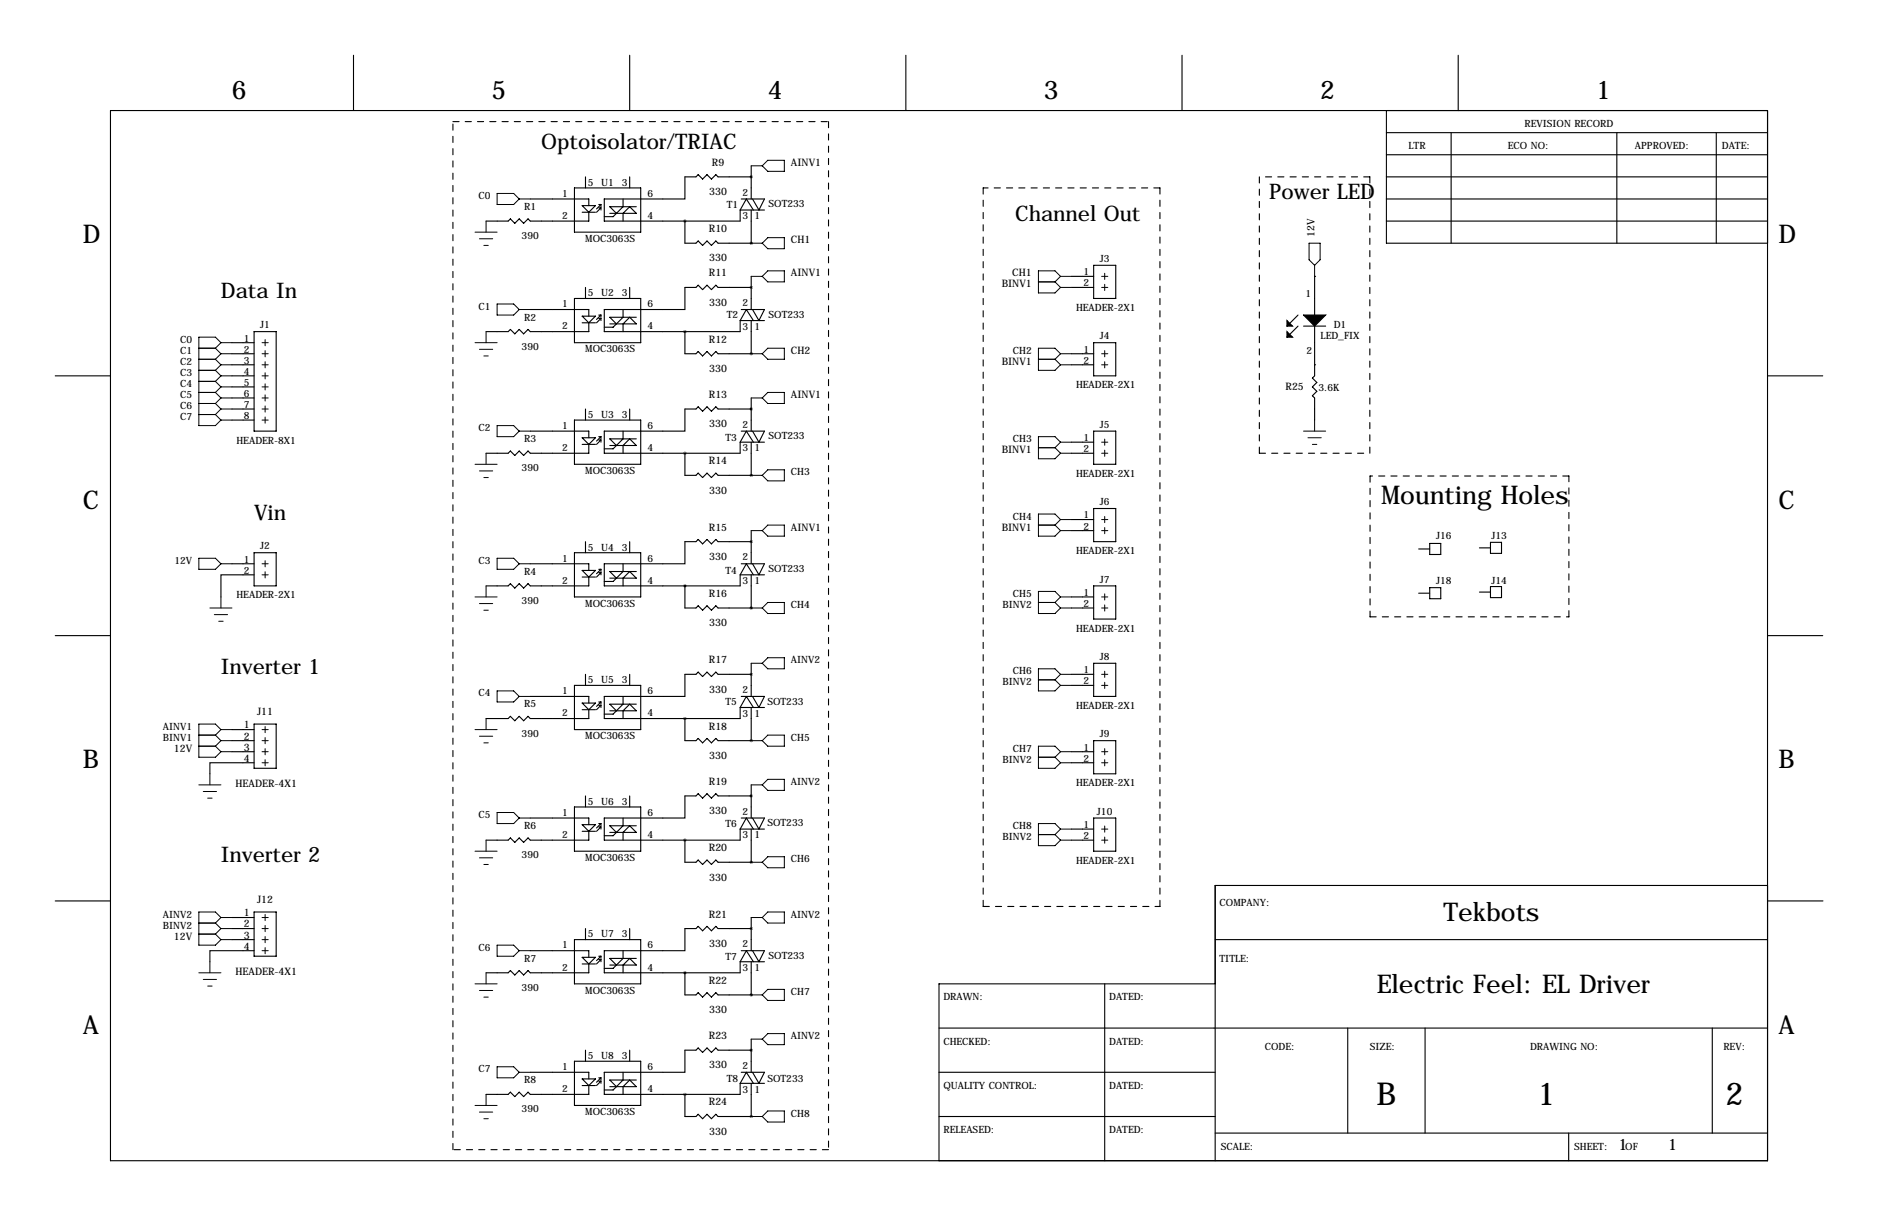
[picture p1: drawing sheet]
<svg xmlns="http://www.w3.org/2000/svg" width="432mm" height="279mm" viewBox="0 0 432 279" stroke-linecap="round" stroke-linejoin="round" font-family="sans-serif">
<g fill="none" stroke="#000" stroke-width=".25">
<path d="M81.3 12.7v12.7M144.8 12.7v12.7M208.3 12.7v12.7M271.8 12.7v12.7M335.3 12.7v12.7M25.4 25.4h381v241.3h-381zM172.7 38.1v7.6M318.8 30.5h87.6M318.8 35.6h87.6M318.8 25.4v30.5h87.6M333.7 30.5v25.4M371.8 30.5v25.4"/>
<path d="M394.6 30.5v25.4M121.9 45.7h13.5v1.5M132.1 43.2h15.2v10.1h-15.2zM133.9 47.2h3l-1.5 1.6zM133.9 48.8h3M134.6 40.6v2.6M135.4 48.8v2h-13.5l-.5-.5-1 1-1-1-1 1-1.1-1-.5 .5h-5M137.7 47h.5M137.7 47.8h.5M138.2 47l-1 1M138.2 47v.5M138.2 47.8v.5"/>
<path d="M138.2 47.8l-1 1M140.2 49h6.1l-1.5-1.5-1.5 1.5v1.8M143.3 45.7v1.8l-2.3 2.3h-2.1M144.8 40.6v2.6M146.3 47.5h-6.1l1.5 1.5M157.5 50.8v5.1h2.5l.5-.5 1 1 1.1-1 1 1 1-1 .5 .5h7.6M170.2 48.3h5.6M170.2 48.3l1.4-2.6 1.6 2.6M170.4 45.7h5.4l-1.3 2.6-1.5-2.6M172.7 40.6h-7.6l-.5-.5-1 1-1-1-1.1 1-1-1-.5 .5h-2.5v5.1h-18.6v5.1h31.3v-2.5M172.7 55.9h.1M172.7 48.3v7.6"/>
<path d="M318.8 45.7h87.6M318.8 50.8h87.6M318.8 40.6h87.6M53.3 78.7h5.1M58.4 76.2h5.1v22.9h-5.1zM121.9 71.1h13.5v1.5M132.1 68.6h15.2v10.1h-15.2zM133.9 72.6h3l-1.5 1.6zM133.9 74.2h3M134.6 66v2.6M135.4 74.2v2h-13.5l-.5-.5-1 1-1-1-1 1-1.1-1-.5 .5h-5M137.7 72.4h.5"/>
<path d="M137.7 73.2h.5M138.2 72.4v.5M138.2 73.2v.5M138.2 72.4l-1 1M138.2 73.2l-1 1M140.2 74.4h6.1l-1.5-1.5-1.5 1.5v1.8M143.3 71.1v1.8l-2.3 2.3h-2.1M144.8 66v2.6M146.3 72.9h-6.1l1.5 1.5M157.5 76.2v5.1h2.5l.5-.5 1 1 1.1-1 1 1 1-1 .5 .5h7.6M170.2 73.7h5.6M170.2 73.7l1.4-2.6 1.6 2.6"/>
<path d="M170.4 71.1h5.4l-1.3 2.6-1.5-2.6M172.7 66h-7.6l-.5-.5-1 1-1-1-1.1 1-1-1-.5 .5h-2.5v5.1h-18.6v5.1h31.3v-2.5M172.7 63.5v7.6M172.7 73.7v7.6M246.4 63.5h5.1M246.4 66h5.1M251.5 78.7h5v7.7h-5zM251.5 61h5v7.6h-5zM298.4 72.4l-2.5 2.5M298.4 74.9l-2.5 2.6M299.7 74.9h5.1M302.3 63.5h.1"/>
<path d="M302.3 63.5v8.9M302.3 74.9v11.5l-.5 .5 1 1-1 1 1 1-1 1 .5 .5v5.1M12.7 86.4h12.7M53.3 86.4h5.1M53.3 81.3h5.1M53.3 83.8h5.1M53.3 88.9h5.1M53.3 91.4h5.1M53.3 94h5.1M53.3 96.5h5.1M121.9 99.1h13.5v1.5M132.1 96.5h15.2v10.2h-15.2z"/>
<path d="M134.6 94v2.5M143.3 99.1v1.7l-2.3 2.3h-2.1M144.8 94v2.5M170.4 99.1h5.4l-1.3 2.5-1.5-2.5M172.7 81.3h.1M172.7 94h-7.6l-.5-.5-1 1-1-1-1.1 1-1-1-.5 .5h-2.5v5.1h-18.6v5h31.3v-2.5M172.7 91.4v7.7M246.4 81.3h5.1M246.4 83.8h5.1M251.5 99.1h5v7.6h-5zM302.3 83.8h.1M406.4 86.4h12.7"/>
<path d="M133.9 100.6h3l-1.5 1.5zM133.9 102.1h3M135.4 102.1v2h-13.5l-.5-.5-1 1-1-1-1 1-1.1-1-.5 .5h-5M137.7 100.3h.5M137.7 101.1h.5M138.2 100.3v.5M138.2 101.1v.5M138.2 100.3l-1 1M138.2 101.1l-1 1M140.2 102.4h6.1l-1.5-1.6-1.5 1.6v1.7M146.3 100.8h-6.1l1.5 1.6M157.5 104.1v5.1h2.5l.5-.5 1 1 1.1-1 1 1 1-1 .5 .5h7.6"/>
<path d="M170.2 101.6h5.6M170.2 101.6l1.4-2.5 1.6 2.5M172.7 109.2h.1M172.7 101.6v7.6M246.4 104.1h5.1M246.4 101.6h5.1M246.4 119.4h5.1M251.5 116.8h5v7.7h-5zM53.3 129.5h5.1M58.4 132.1h-7.6v5.1M58.4 127h5.1v7.6h-5.1zM121.9 129.5h13.5v1.6"/>
<path d="M132.1 127h15.2v10.2h-15.2zM133.9 131.1h3l-1.5 1.5zM133.9 132.6h3M134.6 124.5v2.5M135.4 132.6v2h-13.5l-.5-.5-1 1-1-1-1 1-1.1-1-.5 .5h-5M137.7 130.8h.5M137.7 131.6h.5M138.2 130.8v.5M138.2 131.6v.5M138.2 130.8l-1 1M138.2 131.6l-1 1M140.2 132.8h6.1l-1.5-1.5-1.5 1.5v1.8"/>
<path d="M143.3 129.5v1.8l-2.3 2.3h-2.1M144.8 124.5v2.5M146.3 131.3h-6.1l1.5 1.5M157.5 134.6v5.1h2.5l.5-.5 1 1 1.1-1 1 1 1-1 .5 .5h7.6M170.2 132.1h5.6M170.2 132.1l1.4-2.6 1.6 2.6M170.4 129.5h5.4l-1.3 2.6-1.5-2.6M172.7 124.5h-7.6l-.5-.5-1 1-1-1-1.1 1-1-1-.5 .5h-2.5v5h-18.6v5.1h31.3v-2.5M172.7 139.7h.1M172.7 121.9v7.6M172.7 132.1v7.6M246.4 137.2h5.1"/>
<path d="M246.4 121.9h5.1M246.4 139.7h5.1M251.5 134.6h5v7.6h-5zM326.2 126.1h2.5M326.2 136.3h2.5M328.7 124.9h2.6v2.5h-2.6zM328.7 135h2.6v2.6h-2.6zM340.2 125.9h2.5M340.2 136h2.5M342.7 124.6h2.5v2.6h-2.5zM342.7 134.8h2.5v2.5h-2.5zM12.7 146h12.7"/>
<path d="M132.1 157.5h15.2v10.1h-15.2zM134.6 154.9v2.6M144.8 154.9v2.6M172.7 154.9h-7.6l-.5-.5-1 1-1-1-1.1 1-1-1-.5 .5h-2.5v5.1h-18.6v5.1h31.3v-2.5M172.7 152.4v7.6M246.4 157.5h5.1M246.4 154.9h5.1M251.5 152.4h5v7.6h-5zM406.4 146h12.7M53.3 167.6h5.1M53.3 170.2h5.1M53.3 172.7h5.1"/>
<path d="M58.4 175.3h-10.1v2.5M58.4 166.4h5.1v10.1h-5.1zM121.9 160h13.5v1.5M133.9 161.5h3l-1.5 1.6zM133.9 163.1h3M135.4 163.1v2h-13.5l-.5-.5-1 1-1-1-1 1-1.1-1-.5 .5h-5M137.7 161.3h.5M137.7 162.1h.5M138.2 161.3v.5M138.2 162.1v.5M138.2 161.3l-1 1M138.2 162.1l-1 1"/>
<path d="M140.2 163.3h6.1l-1.5-1.5-1.5 1.5v1.8M143.3 160v1.8l-2.3 2.3h-2.1M146.3 161.8h-6.1l1.5 1.5M157.5 165.1v5.1h2.5l.5-.5 1 1 1.1-1 1 1 1-1 .5 .5h7.6M170.2 162.6h5.6M170.2 162.6l1.4-2.6 1.6 2.6M170.4 160h5.4l-1.3 2.6-1.5-2.6M172.7 170.2h.1M172.7 162.6v7.6M246.4 172.7h5.1M246.4 175.3h5.1M251.5 170.2h5v7.6h-5z"/>
<path d="M121.9 188h13.5v1.5M132.1 185.4h15.2v10.2h-15.2zM133.9 189.5h3l-1.5 1.5zM133.9 191h3M134.6 182.9v2.5M135.4 191v2h-13.5l-.5-.5-1 1-1-1-1 1-1.1-1-.5 .5h-5M137.7 189.2h.5M137.7 190h.5M138.2 189.2v.5M138.2 190v.5M138.2 189.2l-1 1M138.2 190l-1 1"/>
<path d="M140.2 191.3h6.1l-1.5-1.6-1.5 1.6v1.7M143.3 188v1.7l-2.3 2.3h-2.1M144.8 182.9v2.5M146.3 189.7h-6.1l1.5 1.6M157.5 193v5.1h2.5l.5-.5 1 1 1.1-1 1 1 1-1 .5 .5h7.6M170.2 190.5h5.6M170.2 190.5l1.4-2.5 1.6 2.5M170.4 188h5.4l-1.3 2.5-1.5-2.5M172.7 182.9h-7.6l-.5-.5-1 1-1-1-1.1 1-1-1-.5 .5h-2.5v5.1h-18.6v5h31.3v-2.5M172.7 198.1h.1M172.7 180.3v7.7M172.7 190.5v7.6"/>
<path d="M246.4 193h5.1M246.4 190.5h5.1M251.5 188h5v7.6h-5zM12.7 207h12.7M53.3 215.9h5.1M53.3 210.8h5.1M53.3 213.4h5.1M58.4 218.4h-10.1v2.6M58.4 209.5h5.1v10.2h-5.1zM121.9 218.4h13.5v1.6M132.1 215.9h15.2v10.2h-15.2zM133.9 220h3l-1.5 1.5z"/>
<path d="M134.6 213.4v2.5M137.7 219.7h.5M138.2 219.7v.5M138.2 219.7l-1 1M143.3 218.4v1.8l-2.3 2.3h-2.1M144.8 213.4v2.5M170.4 218.4h5.4l-1.3 2.6-1.5-2.6M172.7 213.4h-7.6l-.5-.5-1 1-1-1-1.1 1-1-1-.5 .5h-2.5v5h-18.6v5.1h31.3v-2.5M172.7 210.8v7.6M279.4 215.9h127M406.4 203.5h-127v63.2M406.5 207h12.7"/>
<path d="M133.9 221.5h3M135.4 221.5v2h-13.5l-.5-.5-1 1-1-1-1 1-1.1-1-.5 .5h-5M137.7 220.5h.5M138.2 220.5v.5M138.2 220.5l-1 1M140.2 221.7h6.1l-1.5-1.5-1.5 1.5v1.8M146.3 220.2h-6.1l1.5 1.5M157.5 223.5v5.1h2.5l.5-.5 1 1 1.1-1 1 1 1-1 .5 .5h7.6M170.2 221h5.6M170.2 221l1.4-2.6 1.6 2.6M172.7 228.6h.1M172.7 221v7.6"/>
<path d="M172.7 238.8v7.6M215.9 236.2h190.5M254 226.1v40.6M279.4 226.1h-63.5v40.6M309.9 236.2v24.1M327.7 236.2v24.1M393.7 236.2v24.1M121.9 246.4h13.5v1.5M132.1 243.8h15.2v10.2h-15.2zM133.9 247.9h3l-1.5 1.5zM133.9 249.4h3M134.6 241.3v2.5"/>
<path d="M135.4 249.4v2.1h-13.5l-.5-.5-1 1-1-1-1 1-1.1-1-.5 .5h-5M137.7 247.6h.5M137.7 248.4h.5M138.2 247.6v.6M138.2 248.4v.5M138.2 247.6l-1 1.1M138.2 248.4l-1 1M140.2 249.7h6.1l-1.5-1.5-1.5 1.5v1.8M143.3 246.4v1.8l-2.3 2.2h-2.1M144.8 241.3v2.5M146.3 248.2h-6.1l1.5 1.5M157.5 251.5v5h2.5l.5-.5 1 1 1.1-1 1 1 1-1 .5 .5h7.6"/>
<path d="M170.2 248.9h5.6M170.2 248.9l1.4-2.5 1.6 2.5M170.4 246.4h5.4l-1.3 2.5-1.5-2.5M172.7 241.3h-7.6l-.5-.5-1 1-1-1-1.1 1-1-1-.5 .5h-2.5v5.1h-18.6v5.1h31.3v-2.6M172.7 256.5h.1M172.7 248.9v7.6M215.9 246.4h63.5M215.9 256.5h63.5M279.4 260.3h127M360.7 260.3v6.4"/>
</g>
<g fill="none" stroke="#000" stroke-width=".25" stroke-dasharray="1.4 1.4">
<path d="M104.1 27.9h86.4M190.5 27.9v236.3M226.1 43.2v165.1M266.7 43.2h-40.6M289.6 40.6v63.5M315 40.6h-25.4M289.6 104.1h25.4M315 104.1v-63.5M315 109.4v32.3M360.7 109.4h-45.7M315 141.7h45.7M360.7 141.7v-32.3"/>
<path d="M226.1 208.3h40.6M266.7 208.3v-165.1M104.1 264.2v-236.3M190.5 264.2h-86.4"/>
</g>
<g fill="none" stroke="#000" stroke-width=".23">
<path d="M172.7 38.1h2.6M175.3 38.1l1.2-1.3h3.8v2.6h-3.8zM109.2 53.3h5.1M110.2 54.9h3.1M111.3 56.4h1M111.8 50.8v2.5M114.3 44.4h3.8l1.3 1.3-1.3 1.3h-3.8zM119.4 45.7h2.5M172.7 55.9h2.6M176.5 54.6h3.8v2.6h-3.8l-1.2-1.3zM301 55.9h2.5v3.8l-1.2 1.3-1.3-1.3zM50.8 78.7h2.5"/>
<path d="M50.8 78.7l-1.3 1.3M50.8 78.7l-1.3-1.2h-3.8v20.3h3.8l1.3-1.3M60.2 78.7h1.5M61 78v1.5M109.2 78.7h5.1M111.8 76.2v2.5M114.3 69.8h3.8l1.3 1.3-1.3 1.3h-3.8zM119.4 71.1h2.5M172.7 63.5h2.6M175.3 63.5l1.2-1.3h3.8v2.6h-3.8zM238.8 64.8h3.8M242.6 64.8l1.2 1.2"/>
<path d="M243.8 63.5h2.6M243.8 66h2.6M243.8 63.5l-1.2 1.3M243.8 63.5l-1.2-1.3h-3.8v5.1h3.8l1.2-1.3M253.3 63.5h1.4M253.3 66h1.4M254 62.8v1.4M254 65.3v1.5M302.3 61v2.5M45.7 80h3.8M45.7 82.5h3.8M45.7 85.1h3.8"/>
<path d="M45.7 87.6h3.8M45.7 90.2h3.8M45.7 92.7h3.8M45.7 95.2h3.8M49.5 80l1.3 1.3M49.5 82.5l1.3 1.3M49.5 85.1l1.3 1.3M49.5 87.6l1.3 1.3M49.5 90.2l1.3 1.2M49.5 92.7l1.3 1.3M49.5 95.2l1.3 1.3M50.8 86.4h2.5"/>
<path d="M50.8 88.9h2.5M50.8 91.4h2.5M50.8 94h2.5M50.8 96.5h2.5M50.8 83.8h2.5M50.8 81.3h2.5M50.8 81.3l-1.3 1.2M50.8 83.8l-1.3 1.3M50.8 86.4l-1.3 1.2M50.8 88.9l-1.3 1.3M50.8 91.4l-1.3 1.3M50.8 94l-1.3 1.2"/>
<path d="M60.2 86.4h1.5M60.2 88.9h1.5M60.2 91.4h1.5M60.2 94h1.5M60.2 96.5h1.5M60.2 83.8h1.5M60.2 81.3h1.5M61 80.6v1.4M61 83.1v1.4M61 85.6v1.5M61 88.2v1.4M61 90.7v1.5"/>
<path d="M61 93.3v1.4M61 95.8v1.4M110.2 80.3h3.1M111.3 81.8h1M114.3 97.8h3.8l1.3 1.3-1.3 1.2h-3.8zM119.4 99.1h2.5M172.7 91.4h2.6M172.7 81.3h2.6M176.5 80h3.8v2.5h-3.8l-1.2-1.2zM176.5 90.2h3.8v2.5h-3.8l-1.2-1.3zM238.8 82.5h3.8M242.6 82.5l1.2 1.3"/>
<path d="M243.8 83.8h2.6M243.8 81.3h2.6M243.8 81.3l-1.2-1.3h-3.8v5.1h3.8l1.2-1.3M243.8 81.3l-1.2 1.2M253.3 83.8h1.4M253.3 81.3h1.4M254 80.6v1.4M254 83.1v1.4M299.7 99.1h5.1M302.3 96.5v2.6M109.2 106.7h5.1M110.2 108.2h3.1"/>
<path d="M111.3 109.7h1M111.8 104.1v2.6M172.7 109.2h2.6M175.3 109.2l1.2-1.3h3.8v2.6h-3.8zM238.8 102.9h3.8M242.6 102.9l1.2 1.2M243.8 101.6h2.6M243.8 104.1h2.6M243.8 119.4h2.6M243.8 101.6l-1.2-1.3h-3.8v5.1h3.8l1.2-1.3M243.8 119.4l-1.2-1.3h-3.8v5.1h3.8l1.2-1.3M243.8 101.6l-1.2 1.3"/>
<path d="M243.8 119.4l-1.2 1.3M253.3 101.6h1.4M253.3 104.1h1.4M253.3 119.4h1.4M254 100.9v1.4M254 103.4v1.5M254 118.7v1.4M300.7 100.6h3.1M301.8 102.1h1M45.7 128.3h3.8l1.3 1.2-1.3 1.3h-3.8zM48.3 139.7h5M50.8 129.5h2.5"/>
<path d="M50.8 137.2v2.5M60.2 129.5h1.5M60.2 132.1h1.5M61 128.8v1.5M61 131.4v1.4M109.2 137.2h5.1M110.2 138.7h3.1M111.8 134.6v2.6M114.3 128.3h3.8l1.3 1.2-1.3 1.3h-3.8zM119.4 129.5h2.5M172.7 121.9h2.6M172.7 139.7h2.6"/>
<path d="M175.3 121.9l1.2-1.2h3.8v2.5h-3.8zM175.3 139.7l1.2-1.3h3.8v2.6h-3.8zM238.8 120.7h3.8M238.8 138.4h3.8M242.6 120.7l1.2 1.2M242.6 138.4l1.2 1.3M243.8 121.9h2.6M243.8 137.2h2.6M243.8 139.7h2.6M243.8 137.2l-1.2-1.3h-3.8v5.1h3.8l1.2-1.3M243.8 137.2l-1.2 1.2M253.3 121.9h1.4"/>
<path d="M253.3 137.2h1.4M253.3 139.7h1.4M254 121.2v1.4M254 136.4v1.5M254 139v1.4M49.3 141.2h3M50.3 142.7h1M111.3 140.2h1M114.3 158.8h3.8l1.3 1.2-1.3 1.3h-3.8zM172.7 152.4h2.6M175.3 152.4l1.2-1.3h3.8v2.6h-3.8zM238.8 156.2h3.8"/>
<path d="M242.6 156.2l1.2 1.3M243.8 154.9h2.6M243.8 157.5h2.6M243.8 154.9l-1.2-1.2h-3.8v5.1h3.8l1.2-1.3M243.8 154.9l-1.2 1.3M253.3 154.9h1.4M253.3 157.5h1.4M254 154.2v1.5M254 156.8v1.4M45.7 168.9h3.8M45.7 171.4h3.8M48.3 177.8v2.5"/>
<path d="M49.5 168.9l1.3 1.3M49.5 171.4l1.3 1.3M50.8 172.7h2.5M50.8 167.6h2.5M50.8 170.2h2.5M50.8 167.6l-1.3-1.2h-3.8v7.6h3.8l1.3-1.3M50.8 167.6l-1.3 1.3M50.8 170.2l-1.3 1.2M60.2 172.7h1.5M60.2 175.3h1.5M60.2 167.6h1.5M60.2 170.2h1.5"/>
<path d="M61 166.9v1.5M61 169.5v1.4M61 172v1.4M61 174.5v1.5M109.2 167.6h5.1M110.2 169.2h3.1M111.3 170.7h1M111.8 165.1v2.5M119.4 160h2.5M172.7 170.2h2.6M175.3 170.2l1.2-1.3h3.8v2.5h-3.8zM176.5 179.1h3.8v2.5h-3.8l-1.2-1.3z"/>
<path d="M238.8 174h3.8M242.6 174l1.2 1.3M243.8 172.7h2.6M243.8 175.3h2.6M243.8 172.7l-1.2-1.3h-3.8v5.1h3.8l1.2-1.2M243.8 172.7l-1.2 1.3M253.3 172.7h1.4M253.3 175.3h1.4M254 172v1.4M254 174.5v1.5M45.7 180.3h5.1M46.7 181.9h3.1"/>
<path d="M47.8 183.4h1M109.2 195.6h5.1M110.2 197.1h3.1M111.3 198.6h1M111.8 193v2.6M114.3 186.7h3.8l1.3 1.3-1.3 1.2h-3.8zM119.4 188h2.5M172.7 180.3h2.6M172.7 198.1h2.6M175.3 198.1l1.2-1.3h3.8v2.6h-3.8zM238.8 191.8h3.8M242.6 191.8l1.2 1.2"/>
<path d="M243.8 190.5h2.6M243.8 193h2.6M243.8 190.5l-1.2-1.3h-3.8v5.1h3.8l1.2-1.3M243.8 190.5l-1.2 1.3M253.3 190.5h1.4M253.3 193h1.4M254 189.8v1.4M254 192.3v1.5M45.7 212.1h3.8M45.7 214.6h3.8M49.5 212.1l1.3 1.3M49.5 214.6l1.3 1.3"/>
<path d="M50.8 210.8h2.5M50.8 213.4h2.5M50.8 215.9h2.5M50.8 210.8l-1.3-1.3h-3.8v7.7h3.8l1.3-1.3M50.8 210.8l-1.3 1.3M50.8 213.4l-1.3 1.2M60.2 210.8h1.5M60.2 213.4h1.5M60.2 215.9h1.5M60.2 218.4h1.5M61 210.1v1.4M61 212.6v1.5"/>
<path d="M61 215.2v1.4M61 217.7v1.5M114.3 217.2h3.8l1.3 1.2-1.3 1.3h-3.8zM119.4 218.4h2.5M172.7 210.8h2.6M176.5 209.5h3.8v2.6h-3.8l-1.2-1.3zM45.7 223.5h5.1M46.7 225h3.1M47.8 226.6h1M48.3 221v2.5M109.2 226.1h5.1M110.2 227.6h3.1"/>
<path d="M111.3 229.1h1M111.8 223.5v2.6M172.7 228.6h2.6M172.7 238.8h2.6M175.3 228.6l1.2-1.3h3.8v2.6h-3.8zM175.3 238.8l1.2-1.3h3.8v2.5h-3.8zM109.2 254h5.1M110.2 255.5h3.1M111.3 257h1M111.8 251.5v2.5M114.3 245.1h3.8l1.3 1.3-1.3 1.2h-3.8zM119.4 246.4h2.5"/>
<path d="M172.7 256.5h2.6M175.3 256.5l1.2-1.2h3.8v2.5h-3.8z"/>
</g>
<path d="M295.9 73.7l1.3 1.2h-1.3zM295.9 76.2l1.3 1.3h-1.3zM299.7 72.4h5.1l-2.5 2.5z" fill="#000" stroke="#000" stroke-width=".25"/>
<g font-size="7.3">
<text x="316.5" y="254">B</text>
<text x="353.5" y="254">1</text>
<text x="396.7" y="254">2</text>
</g>
<g font-size="5.9">
<text x="53.3" y="22.9">6</text>
<text x="113" y="22.9">5</text>
<text x="176.5" y="22.9">4</text>
<text x="240" y="22.9">3</text>
<text x="303.5" y="22.9">2</text>
<text x="367" y="22.9">1</text>
<text x="19" y="55.9">D</text>
<text x="408.9" y="55.9">D</text>
<text x="19" y="116.8">C</text>
<text x="317.6" y="115.7">Mounting Holes</text>
<text x="408.9" y="116.8">C</text>
<text x="19" y="176.5">B</text>
<text x="408.9" y="176.5">B</text>
<text x="331.9" y="211.6">Tekbots</text>
<text x="316.6" y="228.1">Electric Feel: EL Driver</text>
<text x="19" y="237.5">A</text>
<text x="408.9" y="237.5">A</text>
</g>
<g font-size="4.9">
<text x="124.5" y="34.3">Optoisolator/TRIAC</text>
<text x="291.8" y="45.7">Power LED</text>
<text x="233.4" y="50.8">Channel Out</text>
<text x="50.8" y="68.6">Data In</text>
<text x="58.4" y="119.4">Vin</text>
<text x="50.8" y="154.9">Inverter 1</text>
<text x="50.8" y="198.1">Inverter 2</text>
</g>
<g font-size="3.6">
<text x="372.1" y="264.2">1</text>
<text x="383.5" y="264.2">1</text>
</g>
<g font-size="2.4">
<text x="163.7" y="38.1">R9</text>
<text x="181.9" y="38.1">AINV1</text>
<text x="163.1" y="44.8">330</text>
<text x="163" y="53.3">R10</text>
<text x="181.9" y="55.9">CH1</text>
<text x="302.3" y="54.4" transform="rotate(-90 302.3 54.4)">12V</text>
<text x="163" y="63.5">R11</text>
<text x="163.1" y="60.1">330</text>
<text x="181.9" y="63.5">AINV1</text>
<text x="232.8" y="63.5">CH1</text>
<text x="163.1" y="70.2">330</text>
<text x="230.3" y="66">BINV1</text>
<text x="163" y="78.7">R12</text>
<text x="181.9" y="81.3">CH2</text>
<text x="230.3" y="83.8">BINV1</text>
<text x="163.1" y="85.5">330</text>
<text x="295.6" y="89.5">R25</text>
<text x="163" y="91.4">R13</text>
<text x="181.9" y="91.4">AINV1</text>
<text x="163.1" y="98.2">330</text>
<text x="163" y="106.7">R14</text>
<text x="230.3" y="104.1">BINV1</text>
<text x="163.1" y="113.4">330</text>
<text x="163" y="121.9">R15</text>
<text x="181.9" y="121.9">AINV1</text>
<text x="230.3" y="121.9">BINV1</text>
<text x="163.1" y="128.7">330</text>
<text x="163" y="137.2">R16</text>
<text x="163.1" y="143.9">330</text>
<text x="163" y="152.4">R17</text>
<text x="163.1" y="159.1">330</text>
<text x="56" y="167.4">1</text>
<text x="59.1" y="164.3">J11</text>
<text x="163" y="167.6">R18</text>
<text x="40" y="172.7">12V</text>
<text x="56" y="169.9">2</text>
<text x="56" y="172.5">3</text>
<text x="56" y="175">4</text>
<text x="163.1" y="174.4">330</text>
<text x="54.2" y="180.7">HEADER-4X1</text>
<text x="163" y="180.3">R19</text>
<text x="163.1" y="187.1">330</text>
<text x="163" y="195.6">R20</text>
<text x="163.1" y="202.3">330</text>
<text x="59.1" y="207.5">J12</text>
<text x="40" y="215.9">12V</text>
<text x="56" y="210.6">1</text>
<text x="56" y="213.1">2</text>
<text x="56" y="215.6">3</text>
<text x="163" y="210.8">R21</text>
<text x="56" y="218.2">4</text>
<text x="163.1" y="217.6">330</text>
<text x="54.2" y="223.9">HEADER-4X1</text>
<text x="163" y="226.1">R22</text>
<text x="163.1" y="232.8">330</text>
<text x="163" y="238.8">R23</text>
<text x="163.1" y="245.5">330</text>
<text x="163" y="254">R24</text>
<text x="163.1" y="260.7">330</text>
</g>
<g font-size="2.3">
<text x="350.5" y="29.2">REVISION RECORD</text>
<text x="323.8" y="34.3">LTR</text>
<text x="346.7" y="34.3">ECO NO:</text>
<text x="375.9" y="34.3">APPROVED:</text>
<text x="395.9" y="34.3">DATE:</text>
<text x="110" y="45.7">C0</text>
<text x="129.2" y="45.2">1</text>
<text x="135.1" y="42.7">5</text>
<text x="138.3" y="42.7">U1</text>
<text x="143" y="42.7">3</text>
<text x="148.8" y="45.2">6</text>
<text x="167.1" y="47.8">T1</text>
<text x="170.7" y="45">2</text>
<text x="176.7" y="47.6">SOT233</text>
<text x="120.5" y="48.3">R1</text>
<text x="129.2" y="50.3">2</text>
<text x="148.8" y="50.3">4</text>
<text x="170.7" y="50.4">3</text>
<text x="173.5" y="50.4">1</text>
<text x="119.9" y="55">390</text>
<text x="134.6" y="55.6">MOC3063S</text>
<text x="249.1" y="63.2">1</text>
<text x="249.1" y="65.8">2</text>
<text x="252.9" y="60.2">J3</text>
<text x="110" y="71.1">C1</text>
<text x="129.2" y="70.6">1</text>
<text x="135.1" y="68.1">5</text>
<text x="138.3" y="68.1">U2</text>
<text x="143" y="68.1">3</text>
<text x="148.8" y="70.6">6</text>
<text x="170.7" y="70.4">2</text>
<text x="247.4" y="71.5">HEADER-2X1</text>
<text x="300.2" y="68.2">1</text>
<text x="59.8" y="75.4">J1</text>
<text x="120.5" y="73.7">R2</text>
<text x="129.2" y="75.7">2</text>
<text x="148.8" y="75.7">4</text>
<text x="167.1" y="73.2">T2</text>
<text x="170.7" y="75.8">3</text>
<text x="173.5" y="75.8">1</text>
<text x="176.7" y="73">SOT233</text>
<text x="252.9" y="78">J4</text>
<text x="303.6" y="77.8">LED_FIX</text>
<text x="306.7" y="75.4">D1</text>
<text x="41.4" y="78.7">C0</text>
<text x="41.4" y="81.3">C1</text>
<text x="41.4" y="83.8">C2</text>
<text x="56.1" y="78.5">1</text>
<text x="56.1" y="81">2</text>
<text x="56.1" y="83.6">3</text>
<text x="119.9" y="80.4">390</text>
<text x="134.6" y="81">MOC3063S</text>
<text x="232.9" y="81.3">CH2</text>
<text x="249.1" y="81">1</text>
<text x="249.1" y="83.6">2</text>
<text x="300.4" y="81.3">2</text>
<text x="41.4" y="86.4">C3</text>
<text x="41.4" y="88.9">C4</text>
<text x="56.1" y="86.1">4</text>
<text x="56.1" y="88.6">5</text>
<text x="247.4" y="89.2">HEADER-2X1</text>
<text x="303.1" y="89.9">3.6K</text>
<text x="41.4" y="91.4">C5</text>
<text x="41.4" y="94">C6</text>
<text x="56.1" y="91.2">6</text>
<text x="56.1" y="93.7">7</text>
<text x="41.4" y="96.5">C7</text>
<text x="54.4" y="101.9">HEADER-8X1</text>
<text x="56.1" y="96.3">8</text>
<text x="110" y="99.1">C2</text>
<text x="120.5" y="101.6">R3</text>
<text x="129.2" y="98.6">1</text>
<text x="135.1" y="96">5</text>
<text x="138.3" y="96">U3</text>
<text x="143" y="96">3</text>
<text x="148.8" y="98.6">6</text>
<text x="166.8" y="101.3">T3</text>
<text x="170.7" y="98.3">2</text>
<text x="176.7" y="100.9">SOT233</text>
<text x="232.9" y="101.6">CH3</text>
<text x="249.1" y="101.3">1</text>
<text x="252.9" y="98.3">J5</text>
<text x="129.2" y="103.6">2</text>
<text x="148.8" y="103.6">4</text>
<text x="170.7" y="103.7">3</text>
<text x="173.5" y="103.7">1</text>
<text x="249.1" y="103.9">2</text>
<text x="119.9" y="108.3">390</text>
<text x="134.6" y="108.9">MOC3063S</text>
<text x="181.9" y="109.2">CH3</text>
<text x="247.4" y="109.6">HEADER-2X1</text>
<text x="232.9" y="119.4">CH4</text>
<text x="249.1" y="119.1">1</text>
<text x="252.9" y="116.1">J6</text>
<text x="249.1" y="121.7">2</text>
<text x="330.2" y="124">J16</text>
<text x="342.9" y="124">J13</text>
<text x="40.1" y="129.5">12V</text>
<text x="56.1" y="129.3">1</text>
<text x="56.1" y="131.8">2</text>
<text x="59.8" y="126.2">J2</text>
<text x="110" y="129.5">C3</text>
<text x="129.2" y="129">1</text>
<text x="135.1" y="126.5">5</text>
<text x="138.3" y="126.5">U4</text>
<text x="143" y="126.5">3</text>
<text x="148.8" y="129">6</text>
<text x="166.8" y="131.8">T4</text>
<text x="170.7" y="128.8">2</text>
<text x="176.7" y="131.4">SOT233</text>
<text x="247.4" y="127.3">HEADER-2X1</text>
<text x="54.4" y="137.5">HEADER-2X1</text>
<text x="120.5" y="132.1">R4</text>
<text x="129.2" y="134.1">2</text>
<text x="148.8" y="134.1">4</text>
<text x="170.7" y="134.2">3</text>
<text x="173.5" y="134.2">1</text>
<text x="232.9" y="137.2">CH5</text>
<text x="249.1" y="136.9">1</text>
<text x="252.9" y="133.9">J7</text>
<text x="330.2" y="134.1">J18</text>
<text x="342.9" y="134.1">J14</text>
<text x="119.9" y="138.8">390</text>
<text x="134.6" y="139.4">MOC3063S</text>
<text x="181.9" y="139.7">CH4</text>
<text x="230.5" y="139.7">BINV2</text>
<text x="249.1" y="139.4">2</text>
<text x="247.4" y="145.1">HEADER-2X1</text>
<text x="181.9" y="152.4">AINV2</text>
<text x="232.9" y="154.9">CH6</text>
<text x="249.1" y="154.7">1</text>
<text x="252.9" y="151.6">J8</text>
<text x="110" y="160">C4</text>
<text x="129.2" y="159.5">1</text>
<text x="135.1" y="157">5</text>
<text x="138.3" y="157">U5</text>
<text x="143" y="157">3</text>
<text x="148.8" y="159.5">6</text>
<text x="170.7" y="159.3">2</text>
<text x="176.4" y="161.9">SOT233</text>
<text x="230.5" y="157.5">BINV2</text>
<text x="249.1" y="157.2">2</text>
<text x="37.5" y="167.6">AINV1</text>
<text x="120.5" y="162.6">R5</text>
<text x="129.2" y="164.6">2</text>
<text x="148.8" y="164.6">4</text>
<text x="166.8" y="162.1">T5</text>
<text x="170.7" y="164.7">3</text>
<text x="173.5" y="164.7">1</text>
<text x="247.4" y="162.9">HEADER-2X1</text>
<text x="37.5" y="170.2">BINV1</text>
<text x="119.9" y="169.3">390</text>
<text x="134.6" y="169.9">MOC3063S</text>
<text x="181.9" y="170.2">CH5</text>
<text x="232.9" y="172.7">CH7</text>
<text x="249.1" y="172.5">1</text>
<text x="252.9" y="169.4">J9</text>
<text x="230.5" y="175.3">BINV2</text>
<text x="249.1" y="175">2</text>
<text x="135.1" y="184.9">5</text>
<text x="138.3" y="184.9">U6</text>
<text x="143" y="184.9">3</text>
<text x="181.9" y="180.3">AINV2</text>
<text x="247.4" y="180.7">HEADER-2X1</text>
<text x="110" y="188">C5</text>
<text x="120.5" y="190.5">R6</text>
<text x="129.2" y="187.5">1</text>
<text x="148.8" y="187.5">6</text>
<text x="166.8" y="190">T6</text>
<text x="170.7" y="187.2">2</text>
<text x="176.4" y="189.8">SOT233</text>
<text x="232.9" y="190.5">CH8</text>
<text x="249.1" y="190.2">1</text>
<text x="252.2" y="187.2">J10</text>
<text x="119.9" y="197.2">390</text>
<text x="129.2" y="192.5">2</text>
<text x="134.6" y="197.8">MOC3063S</text>
<text x="148.8" y="192.5">4</text>
<text x="170.7" y="192.6">3</text>
<text x="173.5" y="192.6">1</text>
<text x="230.5" y="193">BINV2</text>
<text x="249.1" y="192.8">2</text>
<text x="181.9" y="198.1">CH6</text>
<text x="247.4" y="198.5">HEADER-2X1</text>
<text x="280.4" y="208.3">COMPANY:</text>
<text x="37.5" y="210.8">AINV2</text>
<text x="37.5" y="213.4">BINV2</text>
<text x="135.1" y="215.4">5</text>
<text x="138.3" y="215.4">U7</text>
<text x="143" y="215.4">3</text>
<text x="181.9" y="210.8">AINV2</text>
<text x="110" y="218.4">C6</text>
<text x="120.5" y="221">R7</text>
<text x="129.2" y="217.9">1</text>
<text x="148.8" y="217.9">6</text>
<text x="166.8" y="220.5">T7</text>
<text x="170.7" y="217.7">2</text>
<text x="176.7" y="220.3">SOT233</text>
<text x="280.4" y="221">TITLE:</text>
<text x="119.9" y="227.7">390</text>
<text x="129.2" y="223">2</text>
<text x="148.8" y="223">4</text>
<text x="170.7" y="223.1">3</text>
<text x="173.5" y="223.1">1</text>
<text x="134.6" y="228.3">MOC3063S</text>
<text x="181.9" y="228.6">CH7</text>
<text x="216.9" y="229.9">DRAWN:</text>
<text x="255" y="229.9">DATED:</text>
<text x="181.9" y="238.8">AINV2</text>
<text x="129.2" y="245.9">1</text>
<text x="135.1" y="243.3">5</text>
<text x="138.3" y="243.3">U8</text>
<text x="143" y="243.3">3</text>
<text x="148.8" y="245.9">6</text>
<text x="170.7" y="245.6">2</text>
<text x="216.9" y="240">CHECKED:</text>
<text x="255" y="240">DATED:</text>
<text x="290.8" y="241.3">CODE:</text>
<text x="315" y="241.3">SIZE:</text>
<text x="351.8" y="241.3">DRAWING NO:</text>
<text x="396.2" y="241.3">REV:</text>
<text x="110" y="246.4">C7</text>
<text x="120.5" y="248.9">R8</text>
<text x="129.2" y="251">2</text>
<text x="148.8" y="251">4</text>
<text x="167.1" y="248.7">T8</text>
<text x="170.7" y="251">3</text>
<text x="173.5" y="251">1</text>
<text x="176.4" y="248.5">SOT233</text>
<text x="216.9" y="250.2">QUALITY CONTROL:</text>
<text x="255" y="250.2">DATED:</text>
<text x="119.9" y="255.6">390</text>
<text x="134.6" y="256.2">MOC3063S</text>
<text x="181.9" y="256.5">CH8</text>
<text x="216.9" y="260.3">RELEASED:</text>
<text x="255" y="260.3">DATED:</text>
<text x="280.7" y="264.2">SCALE:</text>
<text x="361.9" y="264.2">SHEET:</text>
<text x="373.7" y="264.2">OF</text>
</g>
</svg>
